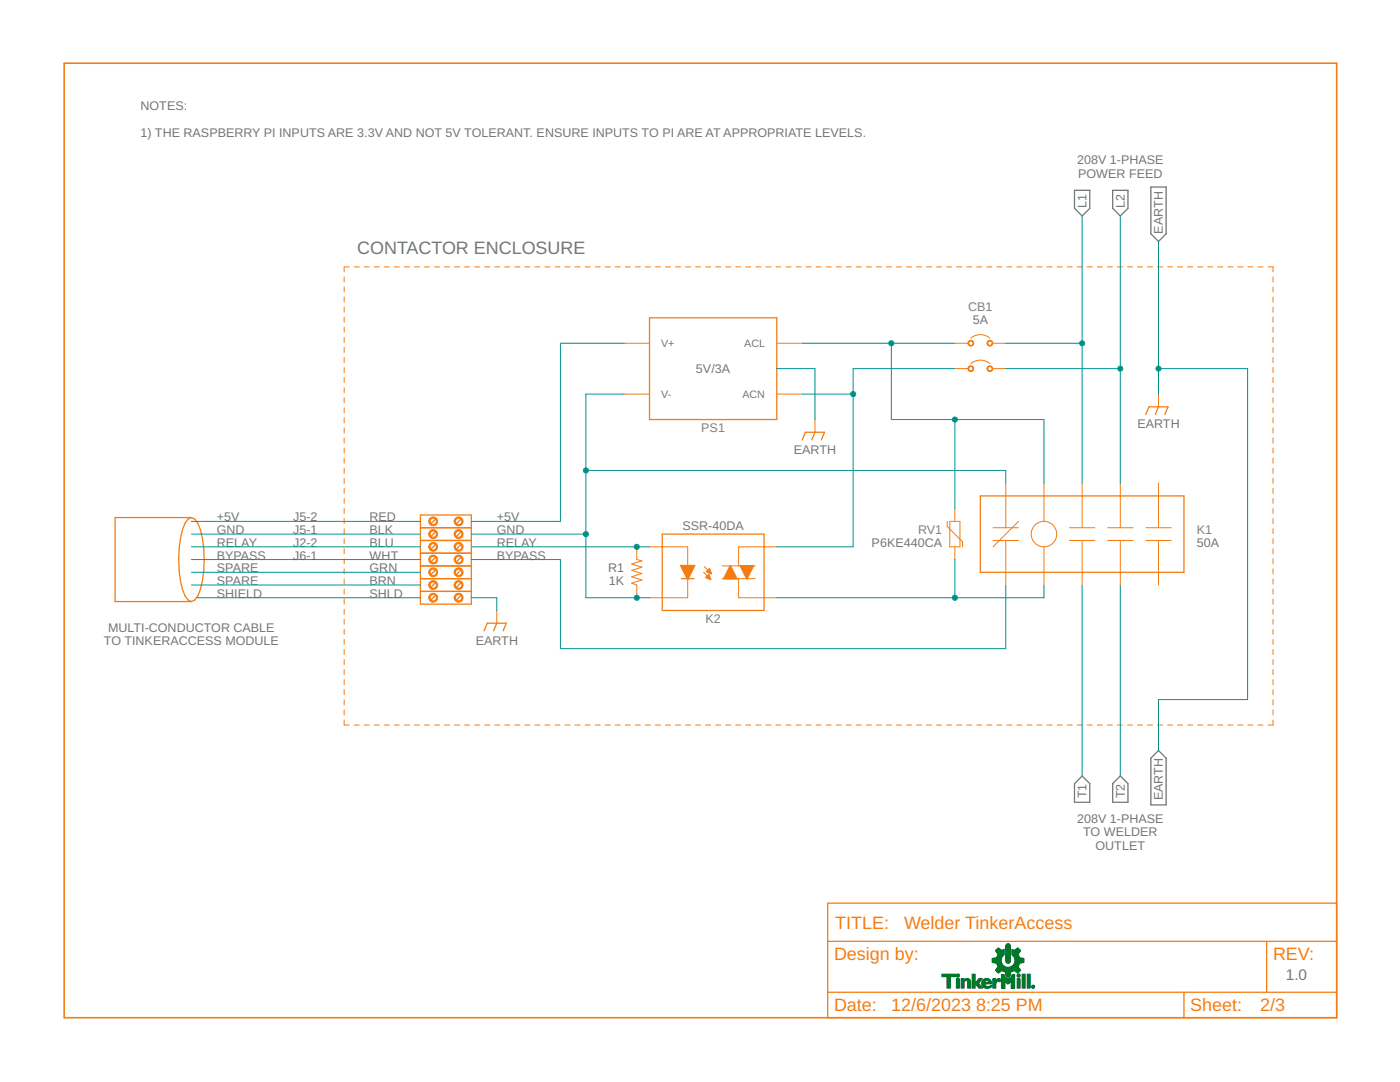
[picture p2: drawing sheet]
<svg xmlns="http://www.w3.org/2000/svg" width="279mm" height="216mm" viewBox="0 0 279 216" stroke-linecap="round" stroke-linejoin="round" font-family="sans-serif">
<path d="M214.4 38h3.1v3.6l-1.5 1.5-1.6-1.5zM222.1 38h3v3.6l-1.5 1.5-1.5-1.5zM229.7 37.3h3v9.4l-1.5 1.5-1.5-1.5zM216 154.8l1.5 1.6v3.7h-3.1v-3.7zM222.1 156.4l1.5-1.6 1.5 1.6v3.7h-3zM231.2 149.8l1.5 1.5v9.3h-3v-9.3z" fill="none" stroke="#757575" stroke-width=".25"/>
<g fill="none" stroke="#f57c10" stroke-width=".2">
<path d="M68.7 55.3v1M68.7 57.3v1M68.7 59.3v1M69.7 53.3h-1v1M70.7 53.3h1M72.7 53.3h1M74.7 53.3h1M76.7 53.3h1M78.7 53.3h1M80.7 53.3h1M82.7 53.3h1M84.7 53.3h1"/>
<path d="M86.7 53.3h1M88.7 53.3h1M90.7 53.3h1M92.7 53.3h1M94.7 53.3h1M96.7 53.3h1M98.7 53.3h1M100.7 53.3h1M102.7 53.3h1.1M104.8 53.3h.9M106.8 53.3h1M108.8 53.3h1"/>
<path d="M110.8 53.3h1M112.8 53.3h1M114.8 53.3h1M116.8 53.3h1M118.8 53.3h1M120.8 53.3h1M122.8 53.3h1M124.8 53.3h1M126.8 53.3h1M128.8 53.3h1M130.8 53.3h1M132.8 53.3h1"/>
<path d="M134.8 53.3h1M136.8 53.3h1M138.8 53.3h1M140.8 53.3h1M142.8 53.3h1M144.8 53.3h1M146.8 53.3h1M148.8 53.3h1M150.9 53.3h.9M152.8 53.3h1.1M154.9 53.3h1M156.9 53.3h1"/>
<path d="M158.9 53.3h1M160.9 53.3h1M162.9 53.3h1M164.9 53.3h1M166.9 53.3h1M168.9 53.3h1M170.9 53.3h1M172.9 53.3h1M174.9 53.3h1M176.9 53.3h1M178.9 53.3h1M180.9 53.3h1"/>
<path d="M182.9 53.3h1M184.9 53.3h1M186.9 53.3h1M188.9 53.3h1M190.9 53.3h1M192.9 53.3h1M194.9 53.3h1M196.9 53.3h1.1M198.9 53.3h1M201 53.3h1M202.9 53.3h1.1M205 53.3h1"/>
<path d="M207 53.3h1M209 53.3h1M211 53.3h1M213 53.3h1M215 53.3h1M217 53.3h1M219 53.3h1M221 53.3h1M223 53.3h1M225 53.3h1M227 53.3h1M229 53.3h1"/>
<path d="M231 53.3h1M233 53.3h1M235 53.3h1M237 53.3h1M239 53.3h1M241 53.3h1M243 53.3h1.1M245 53.3h1M247 53.3h1.1M249 53.3h1.1M251.1 53.3h1M253 53.3h1.1v1"/>
<path d="M254.1 55.3v1M254.1 57.3v1M254.1 59.3v1M68.7 61.3v1M68.7 63.3v1M68.7 65.3v1M68.7 67.3v1M68.7 69.3v1M68.7 71.3v1M68.7 73.3v1.1M68.7 75.4v.9M68.7 77.4v1"/>
<path d="M68.7 79.4v1M124.5 68.5h5.1M124.5 78.6h5.1M155 68.5h5.1M155 78.6h5.1M190.6 68.5h2.6M190.6 73.6h2.6M193.7 72.5a2.99 2.99 0 0 1 3.8 0M193.7 67.5a2.92 2.92 0 0 1 3.8 0M198.1 68.5h2.6M198.1 73.6h2.6M231.2 78.6v2.6"/>
<path d="M254.1 61.3v1M254.1 63.3v1M254.1 65.3v1M254.1 67.3v1M254.1 69.3v1M254.1 71.3v1M254.1 73.3v1.1M254.1 75.4v.9M254.1 77.4v1M254.1 79.4v1M68.7 81.4v1M68.7 83.4v1"/>
<path d="M68.7 85.4v1M68.7 87.4v1M68.7 89.4v1M68.7 91.4v1M68.7 93.4v1M68.7 95.4v1.1M68.7 97.5v1M68.7 99.5v1M162.6 83.7v2.6M200.7 96.4v8.9M208.3 96.4v7.6M216 96.4v8.9"/>
<path d="M223.6 96.4v8.9M231.2 96.4v8.9M254.1 81.4v1M254.1 83.4v1M254.1 85.4v1M254.1 87.4v1M254.1 89.4v1M254.1 91.4v1M254.1 93.4v1M254.1 95.4v1.1M254.1 97.5v1M254.1 99.5v1"/>
<path d="M68.7 101.5v1M68.7 103.5v1M68.7 105.5v1M68.7 107.5v1M68.7 109.5v1M68.7 111.5v1M68.7 113.5v1M68.7 115.5v1M68.7 117.5v1.1M68.7 119.5v1.1M127.1 109.1v2.6l1 .2-2 .6 2 .7-2 .6 2 .6-2 .7 2 .6-2 .7 1 .3v2.6M129.6 109.1h7.6v3.8"/>
<path d="M137.2 115.5v3.8h-7.6M140.4 114.2l1.4 1.4M140.5 113.1l1.4 1.3M144.1 112.9h6.6M144.1 115.5h6.6M147.4 115.5v3.8h7.6M155 109.1h-7.6v3.8M189 104v1.1l3.1 3v1M189.5 104h2.1v5.1h-2.1zM190.6 101.5v2.5M190.6 109.1v2.6M198.2 105.3h5.1"/>
<path d="M198.2 107.8h5.1M200.7 107.8v8.9M203.3 104l-5.1 5.1M208.3 109.1v7.6M213.4 105.3h5.1M213.4 107.8h5.1M216 107.8v8.9M221 105.3h5.1M221 107.8h5.1M223.6 107.8v8.9M228.7 105.3h5M228.7 107.8h5"/>
<path d="M231.2 107.8v8.9M254.1 101.5v1M254.1 103.5v1M254.1 105.5v1M254.1 107.5v1M254.1 109.5v1M254.1 111.5v1M254.1 113.5v1M254.1 115.5v1M254.1 117.5v1.1M254.1 119.5v1.1M68.7 121.6v1"/>
<path d="M68.7 123.6v1M68.7 125.6v1M68.7 127.6v1M68.7 129.6v1M68.7 131.6v1M68.7 133.6v1M68.7 135.6v1M68.7 137.6v1M68.7 139.6v1.1M99.1 121.8v2.6M254.1 121.6v1M254.1 123.6v1"/>
<path d="M254.1 125.6v1M254.1 127.6v1M254.1 129.6v1M254.1 131.6v1M254.1 133.6v1M254.1 135.6v1M254.1 137.6v1M254.1 139.6v1.1M68.7 143.7v1h1M68.7 141.6v1.1M70.7 144.7h1M72.7 144.7h1"/>
<path d="M74.7 144.7h1M76.7 144.7h1M78.7 144.7h1M80.7 144.7h1M82.7 144.7h1M84.7 144.7h1M86.7 144.7h1M88.7 144.7h1M90.7 144.7h1M92.7 144.7h1M94.7 144.7h1M96.7 144.7h1"/>
<path d="M98.7 144.7h1M100.7 144.7h1M102.7 144.7h1.1M104.8 144.7h.9M106.8 144.7h1M108.8 144.7h1M110.8 144.7h1M112.8 144.7h1M114.8 144.7h1M116.8 144.7h1M118.8 144.7h1M120.8 144.7h1"/>
<path d="M122.8 144.7h1M124.8 144.7h1M126.8 144.7h1M128.8 144.7h1M130.8 144.7h1M132.8 144.7h1M134.8 144.7h1M136.8 144.7h1M138.8 144.7h1M140.8 144.7h1M142.8 144.7h1M144.8 144.7h1"/>
<path d="M146.8 144.7h1M148.8 144.7h1M150.9 144.7h.9M152.8 144.7h1.1M154.9 144.7h1M156.9 144.7h1M158.9 144.7h1M160.9 144.7h1M162.9 144.7h1M164.9 144.7h1M166.9 144.7h1M168.9 144.7h1"/>
<path d="M170.9 144.7h1M172.9 144.7h1M174.9 144.7h1M176.9 144.7h1M178.9 144.7h1M180.9 144.7h1M182.9 144.7h1M184.9 144.7h1M186.9 144.7h1M188.9 144.7h1M190.9 144.7h1M192.9 144.7h1"/>
<path d="M194.9 144.7h1M196.9 144.7h1.1M198.9 144.7h1M201 144.7h1M202.9 144.7h1.1M205 144.7h1M207 144.7h1M209 144.7h1M211 144.7h1M213 144.7h1M215 144.7h1M217 144.7h1"/>
<path d="M219 144.7h1M221 144.7h1M223 144.7h1M225 144.7h1M227 144.7h1M229 144.7h1M231 144.7h1M233 144.7h1M235 144.7h1M237 144.7h1M239 144.7h1M241 144.7h1"/>
<path d="M243 144.7h1.1M245 144.7h1M247 144.7h1.1M249 144.7h1.1M251.1 144.7h1M254.1 143.7v1h-1.1M254.1 141.6v1.1"/>
<circle cx="208.3" cy="106.6" r="2.54"/>
</g>
<g fill="none" stroke="#f57c10" stroke-width=".25">
<path d="M129.6 63.4h25.4v20.3h-25.4zM160.1 87.8l.6-1.5h3.8l-.6 1.5M162.6 86.3l-.6 1.5M195.6 99h40.7v15.2h-40.7zM228.7 82.7l.6-1.5h3.8l-.6 1.5M231.2 81.2l-.6 1.5M38.2 103.3l.7 .3a10 10 0 0 1 1.8 5.9 20.9 20.9 0 0 1-1.2 9.4l-.6 .8-.7 .3M38.2 103.3l-.7 .3a10 10 0 0 0-1.7 5.9 20.9 20.9 0 0 0 1.1 9.4l.6 .8 .7 .3M38.2 103.3h-15.2v16.7h15.2M83.9 115.5h10.2M83.9 102.8h10.2v17.7h-10.2zM83.9 105.3h10.2"/>
<path d="M83.9 107.8h10.2M83.9 110.4h10.2M83.9 112.9h10.2M83.9 118h10.2M87 103.5l-1.1 1.1M87 108.6l-1.1 1.1M87 106l-1.1 1.1M87 111.1l-1.1 1.1M87 113.7l-1.1 1M87 116.2l-1.1 1.1M87 118.7l-1.1 1.1M92.1 103.5l-1.1 1.1"/>
<path d="M92.1 106l-1.1 1.1M92.1 108.6l-1.1 1.1M92.1 111.1l-1.1 1.1M92.1 113.7l-1.1 1M92.1 116.2l-1.1 1.1M92.1 118.7l-1.1 1.1M132.2 106.6h20.3v15.2h-20.3zM136 115.5h2.5M96.6 125.9l.6-1.5h3.8l-.6 1.5M99.1 124.4l-.6 1.5M165.2 180.2h101.6v22.9h-101.6zM165.2 187.8h101.6"/>
<path d="M165.2 198h101.6M236.3 198v5.1M252.8 187.8v10.2"/>
</g>
<path d="M12.8 12.6h254v190.5h-254z" fill="none" stroke="#f57c10" stroke-width=".32"/>
<g fill="#f57c10" stroke="#f57c10" stroke-width=".2">
<path d="M140.9 114.1l.7-.7 .4 1.1z" fill-rule="evenodd"/>
<path d="M140.8 115.2l.7-.6 .4 1z" fill-rule="evenodd"/>
<path d="M135.8 112.8h2.9l-1.4 2.8h-.1z" fill-rule="evenodd"/>
<path d="M147.7 112.8h2.7l-1.3 2.7z" fill-rule="evenodd"/>
<path d="M145.7 112.8l1.4 2.7h-2.7z" fill-rule="evenodd"/>
<path d="M85.7 103.5a.9 .9 0 0 1 1.5 0 .9 .9 0 0 1-.5 1.4 .9 .9 0 0 1-1.1-.9h.2a.64 .64 0 0 1 .9-.6 .64 .64 0 0 1 .2 1.1 .64 .64 0 0 1-1-.3l-.1-.2h-.2z" fill-rule="evenodd"/>
<path d="M90.8 103.5a.9 .9 0 0 1 1.5 0 .9 .9 0 0 1-.5 1.4 .9 .9 0 0 1-1.2-.9h.3a.64 .64 0 0 1 .9-.6 .64 .64 0 0 1 .2 1.1 .64 .64 0 0 1-1.1-.3v-.2h-.3z" fill-rule="evenodd"/>
<path d="M85.7 106a.9 .9 0 0 1 1.5 .1 .9 .9 0 0 1-.5 1.3 .9 .9 0 0 1-1.1-.8h.2a.64 .64 0 0 1 .9-.6 .64 .64 0 0 1 .2 1 .64 .64 0 0 1-1-.2l-.1-.2h-.2z" fill-rule="evenodd"/>
<path d="M90.8 106a.9 .9 0 0 1 1.5 .1 .9 .9 0 0 1-.5 1.3 .9 .9 0 0 1-1.2-.8h.3a.64 .64 0 0 1 .9-.6 .64 .64 0 0 1 .2 1 .64 .64 0 0 1-1.1-.2v-.2h-.3z" fill-rule="evenodd"/>
<path d="M85.7 108.6a.9 .9 0 0 1 1.5 0 .9 .9 0 0 1-.5 1.4 .9 .9 0 0 1-1.1-.9h.2a.64 .64 0 0 1 .9-.6 .64 .64 0 0 1 .2 1.1 .64 .64 0 0 1-1-.3l-.1-.2h-.2z" fill-rule="evenodd"/>
<path d="M90.8 108.6a.9 .9 0 0 1 1.5 0 .9 .9 0 0 1-.5 1.4 .9 .9 0 0 1-1.2-.9h.3a.64 .64 0 0 1 .9-.6 .64 .64 0 0 1 .2 1.1 .64 .64 0 0 1-1.1-.3v-.2h-.3z" fill-rule="evenodd"/>
<path d="M85.7 111.1a.9 .9 0 0 1 1.5 0 .9 .9 0 0 1-.5 1.4 .9 .9 0 0 1-1.1-.8h.2a.64 .64 0 0 1 .9-.7 .64 .64 0 0 1 .2 1.1 .64 .64 0 0 1-1-.2l-.1-.2h-.2z" fill-rule="evenodd"/>
<path d="M90.8 111.1a.9 .9 0 0 1 1.5 0 .9 .9 0 0 1-.5 1.4 .9 .9 0 0 1-1.2-.8h.3a.64 .64 0 0 1 .9-.7 .64 .64 0 0 1 .2 1.1 .64 .64 0 0 1-1.1-.2v-.2h-.3z" fill-rule="evenodd"/>
<path d="M85.7 113.6a.9 .9 0 0 1 1.5 .1 .9 .9 0 0 1-.5 1.4 .9 .9 0 0 1-1.1-.9h.2a.64 .64 0 0 1 .9-.6 .64 .64 0 0 1 .2 1 .64 .64 0 0 1-1-.2l-.1-.2h-.2z" fill-rule="evenodd"/>
<path d="M90.8 113.6a.9 .9 0 0 1 1.5 .1 .9 .9 0 0 1-.5 1.4 .9 .9 0 0 1-1.2-.9h.3a.64 .64 0 0 1 .9-.6 .64 .64 0 0 1 .2 1 .64 .64 0 0 1-1.1-.2v-.2h-.3z" fill-rule="evenodd"/>
<path d="M85.7 116.2a.9 .9 0 0 1 1.5 0 .9 .9 0 0 1-.5 1.4 .9 .9 0 0 1-1.1-.9h.2a.64 .64 0 0 1 .9-.6 .64 .64 0 0 1 .2 1.1 .64 .64 0 0 1-1-.3l-.1-.2h-.2z" fill-rule="evenodd"/>
<path d="M90.8 116.2a.9 .9 0 0 1 1.5 0 .9 .9 0 0 1-.5 1.4 .9 .9 0 0 1-1.2-.9h.3a.64 .64 0 0 1 .9-.6 .64 .64 0 0 1 .2 1.1 .64 .64 0 0 1-1.1-.3v-.2h-.3z" fill-rule="evenodd"/>
<path d="M85.7 118.7a.9 .9 0 0 1 1.5 .1 .9 .9 0 0 1-.5 1.3 .9 .9 0 0 1-1.1-.8h.2a.64 .64 0 0 1 .9-.6 .64 .64 0 0 1 .2 1 .64 .64 0 0 1-1-.2l-.1-.2h-.2z" fill-rule="evenodd"/>
<path d="M90.8 118.7a.9 .9 0 0 1 1.5 .1 .9 .9 0 0 1-.5 1.3 .9 .9 0 0 1-1.2-.8h.3a.64 .64 0 0 1 .9-.6 .64 .64 0 0 1 .2 1 .64 .64 0 0 1-1.1-.2v-.2h-.3z" fill-rule="evenodd"/>
<path d="M193.3 73.2a.58 .58 0 0 1 1 .1 .58 .58 0 0 1-.4 .8 .58 .58 0 0 1-.7-.5h.1a.42 .42 0 0 1 .6-.5 .42 .42 0 0 1 .2 .7 .42 .42 0 0 1-.7-.1l-.2-.1z" fill-rule="evenodd"/>
<path d="M197.1 73.2a.58 .58 0 0 1 1 .1 .58 .58 0 0 1-.4 .8 .58 .58 0 0 1-.7-.5h.1a.42 .42 0 0 1 .6-.5 .42 .42 0 0 1 .2 .7 .42 .42 0 0 1-.7-.1l-.2-.1z" fill-rule="evenodd"/>
<path d="M193.3 68.1a.58 .58 0 0 1 1 .1 .58 .58 0 0 1-.4 .8 .58 .58 0 0 1-.7-.5h.1a.42 .42 0 0 1 .6-.4 .42 .42 0 0 1 .2 .6 .42 .42 0 0 1-.7-.1l-.2-.1z" fill-rule="evenodd"/>
<path d="M197.1 68.1a.58 .58 0 0 1 1 .1 .58 .58 0 0 1-.4 .8 .58 .58 0 0 1-.7-.5h.1a.42 .42 0 0 1 .6-.4 .42 .42 0 0 1 .2 .6 .42 .42 0 0 1-.7-.1l-.2-.1z" fill-rule="evenodd"/>
</g>
<g fill="none" stroke="#009292" stroke-width=".2">
<path d="M216 43.1v53.3M223.6 43.1v53.3M231.2 48.2v30.4M124.5 78.6h-7.6v40.7h12.7M124.5 68.5h-12.7v35.5h-17.7M155 73.6h7.6v10.1M160.1 68.5h30.5M160.1 78.6h10.2M177.9 68.5v15.2h30.4v12.7M190.6 73.6h-20.3v35.5h-15.3M200.7 73.6h22.9M200.7 68.5h15.3"/>
<path d="M231.2 73.6h17.8v66h-17.8v10.2M116.9 93.9h83.8v2.5M190.6 83.7v17.8M38.2 104h45.7M38.2 109.1h45.7M38.2 111.7h45.7M38.2 116.7h45.7M38.2 114.2h45.7M38.2 106.6h45.7M39.2 119.3h44.7M94.1 119.3h5v2.5M94.1 111.7h17.7v17.7h88.9v-12.7"/>
<path d="M94.1 109.1h35.5M94.1 106.6h22.8M190.6 111.7v7.6M208.3 116.7v2.6h-53.3M216 116.7v38.1M223.6 116.7v38.1"/>
</g>
<g fill="#009292" stroke="#009292" stroke-width=".2">
<circle cx="190.6" cy="119.3" r=".51"/>
<circle cx="231.2" cy="73.6" r=".51"/>
<circle cx="127.1" cy="109.1" r=".51"/>
<circle cx="216" cy="68.5" r=".51"/>
<circle cx="223.6" cy="73.6" r=".51"/>
<circle cx="127.1" cy="119.3" r=".51"/>
<circle cx="116.9" cy="93.9" r=".51"/>
<circle cx="116.9" cy="106.6" r=".51"/>
<circle cx="170.3" cy="78.6" r=".51"/>
<circle cx="190.6" cy="83.7" r=".51"/>
<circle cx="177.9" cy="68.5" r=".51"/>
</g>
<g fill="#007828" stroke="#007828" stroke-width=".2">
<path d="M199.2 189.1l.8 .5 .4-.2v1.1a1.37 1.37 0 0 0-.3 2 1.37 1.37 0 0 0 2.1 .1 1.37 1.37 0 0 0-.3-2.1v-1.1l.5 .2 .7-.5 .6 .6-.5 .7 .3 .7 .9 .2v.8l-.9 .1-.3 .7 .5 .7-.6 .6-.7-.5-.7 .2-.1 .9h-.8l-.2-.9-.6-.2-.8 .5-.5-.6 .5-.7-.3-.7-.9-.1v-.8l.9-.2 .3-.7-.5-.7z" fill-rule="evenodd"/>
<path d="M200.8 188.4l.5-.1 .3 .4v3.1l-.1 .3-.3 .1-.3-.1-.2-.3v-3z" fill-rule="evenodd"/>
<path d="M199.9 194.5h.5l.2 .6h1.1l.3-.6h.5v2.7h-.7v-1.4l-.7 .6-.5-.6v1.4h-.7z" fill-rule="evenodd"/>
<path d="M188 194.4h2.7v.5h-1v2.3h-.7v-2.3h-1z" fill-rule="evenodd"/>
<path d="M190.9 195.3h.6v1.9h-.6z" fill-rule="evenodd"/>
<path d="M191.8 195.3h.6v.2l.6-.3 .5 .2 .2 .4v1.4h-.6l-.1-1.5a.39 .39 0 0 0-.6 .3v1.2h-.6z" fill-rule="evenodd"/>
<path d="M194 194.4h.6v1.8l.8-.9h.6l-.7 .9 .8 1h-.8l-.7-1v1h-.6z" fill-rule="evenodd"/>
<path d="M196.2 195.5l.7-.3v.4l-.2 .1-.2 .3h.4v.3h-.4l.1 .3 .6 .3 .7-.3v.4l-.9 .2-.8-.2-.3-.7z" fill-rule="evenodd"/>
<path d="M196.9 195.2l.7 .4 .3 .7h-1v-.3h.5l-.2-.3-.3-.1z" fill-rule="evenodd"/>
<path d="M198.1 195.3h.6v.5l.4-.5h.4l.2 .1-.1 .5a.47 .47 0 0 0-.5-.1 .47 .47 0 0 0-.3 .4l-.1 1h-.6z" fill-rule="evenodd"/>
<path d="M203 195.3h.6v1.9h-.6z" fill-rule="evenodd"/>
<path d="M204 194.4h.6v2.8h-.6z" fill-rule="evenodd"/>
<path d="M205 194.4h.6v2.8h-.6z" fill-rule="evenodd"/>
<path d="M206.2 196.7l.2 .3z" fill-rule="evenodd"/>
<path d="M206.1 196.7h.1l-.1 .3z" fill-rule="evenodd"/>
<path d="M206.2 196.6l.3 .3-.3 .3 .3-.3z" fill-rule="evenodd"/>
<path d="M206 196.7l.2-.1-.3 .3 .3 .3-.3-.2z" fill-rule="evenodd"/>
<circle cx="191.2" cy="194.7" r=".33"/>
<circle cx="203.3" cy="194.7" r=".33"/>
</g>
<text font-size="3.6" fill="#757575" x="71.3" y="50.7">CONTACTOR ENCLOSURE</text>
<g font-size="3.6" fill="#f57c10">
<text x="166.7" y="185.3">TITLE:</text>
<text x="180.4" y="185.3">Welder TinkerAccess</text>
<text x="166.4" y="191.6">Design by:</text>
<text x="254.1" y="191.6">REV:</text>
<text x="166.4" y="201.8">Date:</text>
<text x="177.9" y="201.8">12/6/2023</text>
<text x="194.8" y="201.8">8:25 PM</text>
<text x="237.6" y="201.8">Sheet:</text>
<text x="251.5" y="201.8">2/3</text>
</g>
<text font-size="3.1" fill="#757575" x="256.6" y="195.5">1.0</text>
<g font-size="2.5" fill="#757575">
<text x="28" y="22">NOTES:</text>
<text x="28" y="27.3">1) THE RASPBERRY PI INPUTS ARE 3.3V AND NOT 5V TOLERANT. ENSURE INPUTS TO PI ARE AT APPROPRIATE LEVELS.</text>
<text x="215" y="32.8">208V 1-PHASE</text>
<text x="215.1" y="35.5">POWER FEED</text>
<text x="216.9" y="41.6" transform="rotate(-90 216.9 41.6)">L1</text>
<text x="224.5" y="41.6" transform="rotate(-90 224.5 41.6)">L2</text>
<text x="232.1" y="46.6" transform="rotate(-90 232.1 46.6)">EARTH</text>
<text x="194.1" y="64.7">5A</text>
<text x="138.9" y="74.5">5V/3A</text>
<text x="227" y="85.5">EARTH</text>
<text x="158.4" y="90.6">EARTH</text>
<text x="43.3" y="104">+5V</text>
<text x="43.3" y="106.6">GND</text>
<text x="58.5" y="104">J5-2</text>
<text x="58.5" y="106.6">J5-1</text>
<text x="73.8" y="106.6">BLK</text>
<text x="73.8" y="104">RED</text>
<text x="99.2" y="104">+5V</text>
<text x="99.2" y="106.6">GND</text>
<text x="136.2" y="105.8">SSR-40DA</text>
<text x="43.3" y="109.1">RELAY</text>
<text x="43.3" y="111.7">BYPASS</text>
<text x="58.5" y="109.1">J2-2</text>
<text x="58.5" y="111.7">J6-1</text>
<text x="73.8" y="109.1">BLU</text>
<text x="73.8" y="111.7">WHT</text>
<text x="99.2" y="109.1">RELAY</text>
<text x="99.2" y="111.7">BYPASS</text>
<text x="174" y="109.1">P6KE440CA</text>
<text x="238.8" y="109.1">50A</text>
<text x="43.3" y="114.2">SPARE</text>
<text x="43.3" y="119.3">SHIELD</text>
<text x="43.3" y="116.7">SPARE</text>
<text x="73.8" y="114.2">GRN</text>
<text x="73.8" y="116.7">BRN</text>
<text x="73.8" y="119.3">SHLD</text>
<text x="121.3" y="114.2">R1</text>
<text x="121.5" y="116.7">1K</text>
<text x="20.7" y="128.8">TO TINKERACCESS MODULE</text>
<text x="21.6" y="126.1">MULTI-CONDUCTOR CABLE</text>
<text x="94.9" y="128.7">EARTH</text>
<text x="216.9" y="159.3" transform="rotate(-90 216.9 159.3)">T1</text>
<text x="224.5" y="159.3" transform="rotate(-90 224.5 159.3)">T2</text>
<text x="232.1" y="159.7" transform="rotate(-90 232.1 159.7)">EARTH</text>
<text x="215" y="164.2">208V 1-PHASE</text>
<text x="216.1" y="166.9">TO WELDER</text>
<text x="218.6" y="169.6">OUTLET</text>
</g>
<g font-size="2.5" fill="#808080">
<text x="193.2" y="62.1">CB1</text>
<text x="140" y="86.3">PS1</text>
<text x="183.2" y="106.6">RV1</text>
<text x="238.8" y="106.6">K1</text>
<text x="140.8" y="124.4">K2</text>
</g>
<g font-size="2.1" fill="#757575">
<text x="132" y="69.2">V+</text>
<text x="148.5" y="69.2">ACL</text>
<text x="132" y="79.4">V-</text>
<text x="148.2" y="79.4">ACN</text>
</g>
</svg>
